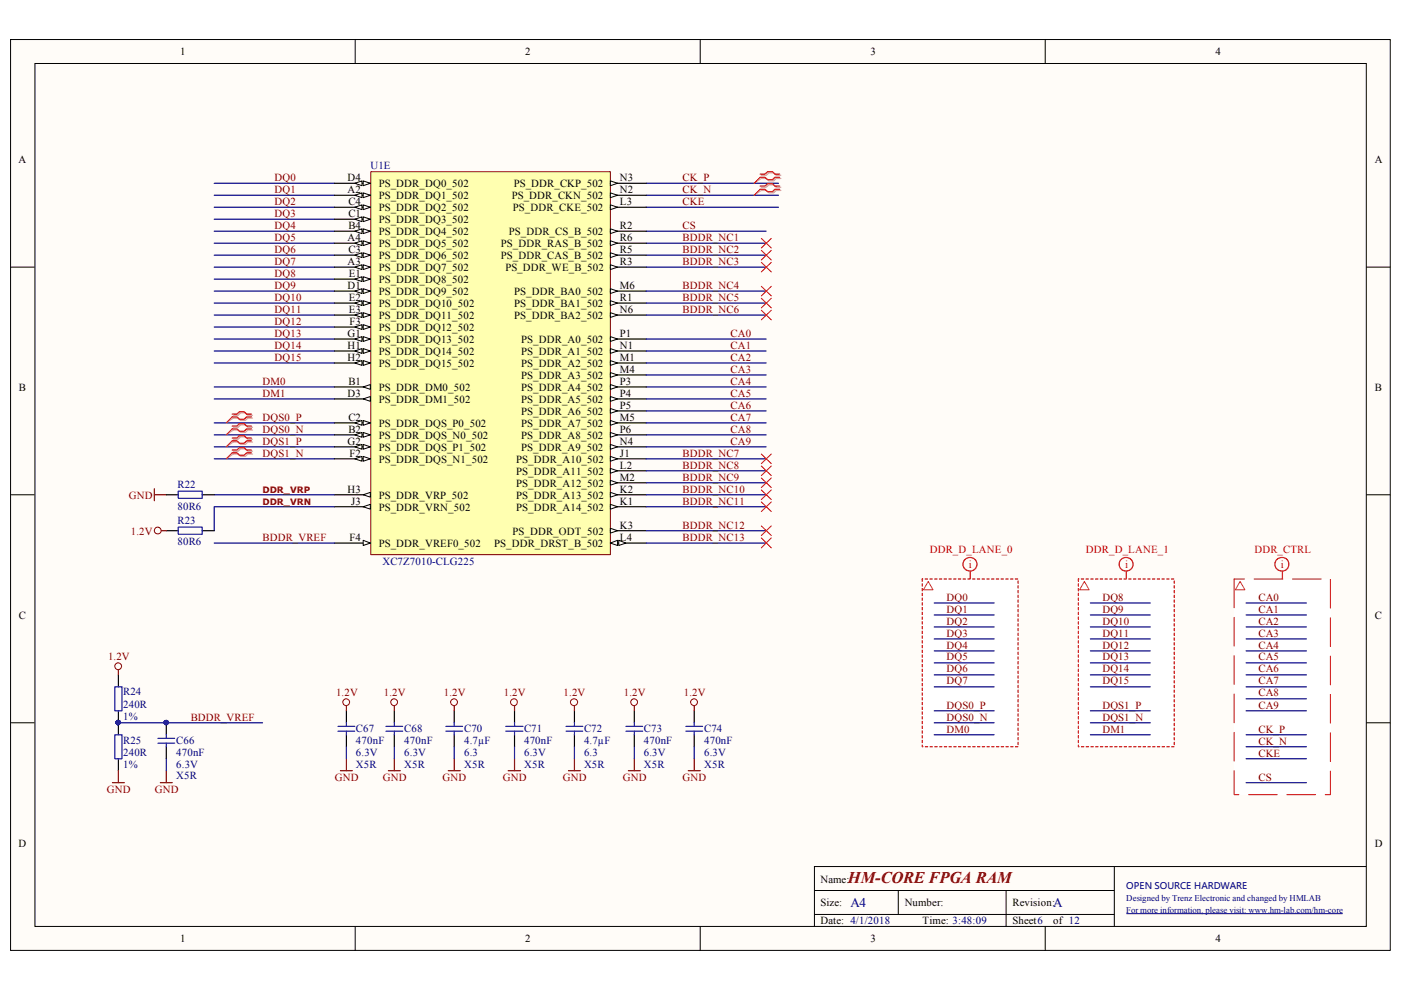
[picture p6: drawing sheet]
<svg xmlns="http://www.w3.org/2000/svg" width="297mm" height="210mm" viewBox="0 0 297 210" stroke-linecap="round" stroke-linejoin="round" font-family="sans-serif">
<path d="M2.3 8.5h292.5v193h-292.5z" fill="#fffcf8"/>
<path d="M2.2 8.4h292.6v193.1h-292.6z" fill="none" stroke="#000" stroke-width=".21"/>
<path d="M7.5 13.5h282.2v182.9h-282.2z" fill="#fffcf8"/>
<g fill="none" stroke="#000" stroke-width=".21">
<path d="M7.4 13.5h282.3v182.9h-282.3zM75.3 8.3v5.1M148.5 8.3v5.1M221.6 8.3v5.1M2.2 56.6h5.1M289.7 56.6h5.1M2.2 104.9h5.1M289.7 104.9h5.1M2.2 153.2h5.1M289.7 153.2h5.1M75.3 196.4v5.2M148.5 196.4v5.2"/>
<path d="M172.7 188.8h63.6M172.7 193.9h63.6M190.5 188.8v5.1M213.3 188.8v7.6M221.6 196.4v5.2M236.3 183.7v12.7M289.7 183.7h-117v12.7"/>
</g>
<path d="M238.8 193.7h45.9" fill="none" stroke="#000080" stroke-width=".21"/>
<g fill="none" stroke="#000080" stroke-width=".25">
<path d="M45.4 38.9h25.5M137 38.9h28.1M45.4 41.4h25.5M45.4 43.9h25.5M45.4 46.5h25.5M45.4 49h25.5M45.4 51.6h25.5M45.4 54.1h25.5M45.4 56.6h25.5M45.4 59.2h25.5M137 41.4h28.1M137 43.9h28.1"/>
<path d="M137 49h25.4M137 51.6h25.4M137 54.1h25.4M137 56.6h25.4M45.4 61.7h25.5M45.4 64.3h25.5M45.4 66.8h25.5M45.4 69.3h25.5M45.4 71.9h25.5M45.4 74.4h25.5M45.4 77h25.5M45.4 82h25.5"/>
<path d="M45.4 92.2h25.5M45.4 94.7h25.5M45.4 97.3h25.5M45.4 89.7h25.5M45.4 84.6h25.5M137 82h25.4M137 92.2h25.4"/>
</g>
<g fill="none" stroke="#f00" stroke-width=".25">
<path d="M205.7 121.2v1.6"/>
<circle cx="205.7" cy="119.6" r="1.46"/>
</g>
<path d="M195.5 122.8h20.4v35.5h-20.4z" fill-rule="evenodd" fill="#fff"/>
<path d="M195.5 122.8h20.4v35.5h-20.4z" fill="none" stroke="#f00" stroke-width=".25" stroke-dasharray=".5 .5"/>
<path d="M196.8 123.3l1 1.8h-2z" fill="none" stroke="#f33" stroke-width=".21"/>
<g fill="none" stroke="#f00" stroke-width=".25">
<path d="M238.8 121.2v1.6"/>
<circle cx="238.8" cy="119.6" r="1.47"/>
</g>
<path d="M228.6 122.8h20.4v35.5h-20.4z" fill-rule="evenodd" fill="#fff"/>
<path d="M228.6 122.8h20.4v35.5h-20.4z" fill="none" stroke="#f00" stroke-width=".25" stroke-dasharray=".5 .5"/>
<path d="M229.9 123.3l1 1.8h-2z" fill="none" stroke="#f33" stroke-width=".21"/>
<path d="M78.7 36.5h50.7v81.1h-50.7z" fill="#ffffb0"/>
<path d="M78.6 36.4h50.8v81.2h-50.8z" fill="none" stroke="#800000" stroke-width=".21"/>
<path d="M129.4 71.9h7.6" fill="none" stroke="#000" stroke-width=".25"/>
<path d="M129.4 71.4l1.5 .5-1.5 .5z" fill="#fffcf8"/>
<path d="M129.4 71.4l1.5 .5-1.5 .5z" fill="none" stroke="#000" stroke-width=".21"/>
<path d="M129.4 74.4h7.6" fill="none" stroke="#000" stroke-width=".25"/>
<path d="M129.4 73.9l1.5 .5-1.5 .5z" fill="#fffcf8"/>
<path d="M129.4 73.9l1.5 .5-1.5 .5z" fill="none" stroke="#000" stroke-width=".21"/>
<path d="M129.4 77h7.6" fill="none" stroke="#000" stroke-width=".25"/>
<path d="M129.4 76.5l1.5 .5-1.5 .5z" fill="#fffcf8"/>
<path d="M129.4 76.5l1.5 .5-1.5 .5z" fill="none" stroke="#000" stroke-width=".21"/>
<path d="M129.4 79.5h7.6" fill="none" stroke="#000" stroke-width=".25"/>
<path d="M129.4 79l1.5 .5-1.5 .5z" fill="#fffcf8"/>
<path d="M129.4 79l1.5 .5-1.5 .5z" fill="none" stroke="#000" stroke-width=".21"/>
<path d="M129.4 82h7.6" fill="none" stroke="#000" stroke-width=".25"/>
<path d="M129.4 81.5l1.5 .5-1.5 .5z" fill="#fffcf8"/>
<path d="M129.4 81.5l1.5 .5-1.5 .5z" fill="none" stroke="#000" stroke-width=".21"/>
<path d="M129.4 84.6h7.6" fill="none" stroke="#000" stroke-width=".25"/>
<path d="M129.4 84.1l1.5 .5-1.5 .5z" fill="#fffcf8"/>
<path d="M129.4 84.1l1.5 .5-1.5 .5z" fill="none" stroke="#000" stroke-width=".21"/>
<path d="M129.4 87.1h7.6" fill="none" stroke="#000" stroke-width=".25"/>
<path d="M129.4 86.6l1.5 .5-1.5 .5z" fill="#fffcf8"/>
<path d="M129.4 86.6l1.5 .5-1.5 .5z" fill="none" stroke="#000" stroke-width=".21"/>
<path d="M129.4 89.7h7.6" fill="none" stroke="#000" stroke-width=".25"/>
<path d="M129.4 89.2l1.5 .5-1.5 .5z" fill="#fffcf8"/>
<path d="M129.4 89.2l1.5 .5-1.5 .5z" fill="none" stroke="#000" stroke-width=".21"/>
<path d="M129.4 92.2h7.6" fill="none" stroke="#000" stroke-width=".25"/>
<path d="M129.4 91.7l1.5 .5-1.5 .5z" fill="#fffcf8"/>
<path d="M129.4 91.7l1.5 .5-1.5 .5z" fill="none" stroke="#000" stroke-width=".21"/>
<path d="M129.4 94.7h7.6" fill="none" stroke="#000" stroke-width=".25"/>
<path d="M129.4 94.2l1.5 .5-1.5 .5z" fill="#fffcf8"/>
<path d="M129.4 94.2l1.5 .5-1.5 .5z" fill="none" stroke="#000" stroke-width=".21"/>
<path d="M129.4 97.3h7.6" fill="none" stroke="#000" stroke-width=".25"/>
<path d="M129.4 96.8l1.5 .5-1.5 .5z" fill="#fffcf8"/>
<path d="M129.4 96.8l1.5 .5-1.5 .5z" fill="none" stroke="#000" stroke-width=".21"/>
<path d="M129.4 99.8h7.6" fill="none" stroke="#000" stroke-width=".25"/>
<path d="M129.4 99.3l1.5 .5-1.5 .5z" fill="#fffcf8"/>
<path d="M129.4 99.3l1.5 .5-1.5 .5z" fill="none" stroke="#000" stroke-width=".21"/>
<path d="M129.4 102.4h7.6" fill="none" stroke="#000" stroke-width=".25"/>
<path d="M129.4 101.9l1.5 .5-1.5 .5z" fill="#fffcf8"/>
<path d="M129.4 101.9l1.5 .5-1.5 .5z" fill="none" stroke="#000" stroke-width=".21"/>
<path d="M129.4 104.9h7.6" fill="none" stroke="#000" stroke-width=".25"/>
<path d="M129.4 104.4l1.5 .5-1.5 .5z" fill="#fffcf8"/>
<path d="M129.4 104.4l1.5 .5-1.5 .5z" fill="none" stroke="#000" stroke-width=".21"/>
<path d="M129.4 107.4h7.6" fill="none" stroke="#000" stroke-width=".25"/>
<path d="M129.4 106.9l1.5 .5-1.5 .5z" fill="#fffcf8"/>
<path d="M129.4 106.9l1.5 .5-1.5 .5z" fill="none" stroke="#000" stroke-width=".21"/>
<path d="M129.4 61.7h7.6" fill="none" stroke="#000" stroke-width=".25"/>
<path d="M129.4 61.2l1.5 .5-1.5 .5z" fill="#fffcf8"/>
<path d="M129.4 61.2l1.5 .5-1.5 .5z" fill="none" stroke="#000" stroke-width=".21"/>
<path d="M129.4 64.3h7.6" fill="none" stroke="#000" stroke-width=".25"/>
<path d="M129.4 63.8l1.5 .5-1.5 .5z" fill="#fffcf8"/>
<path d="M129.4 63.8l1.5 .5-1.5 .5z" fill="none" stroke="#000" stroke-width=".21"/>
<path d="M129.4 66.8h7.6" fill="none" stroke="#000" stroke-width=".25"/>
<path d="M129.4 66.3l1.5 .5-1.5 .5z" fill="#fffcf8"/>
<path d="M129.4 66.3l1.5 .5-1.5 .5z" fill="none" stroke="#000" stroke-width=".21"/>
<path d="M129.4 54.1h7.6" fill="none" stroke="#000" stroke-width=".25"/>
<path d="M129.4 53.6l1.5 .5-1.5 .5z" fill="#fffcf8"/>
<path d="M129.4 53.6l1.5 .5-1.5 .5z" fill="none" stroke="#000" stroke-width=".21"/>
<path d="M129.4 43.9h7.6" fill="none" stroke="#000" stroke-width=".25"/>
<path d="M129.4 43.4l1.5 .5-1.5 .5z" fill="#fffcf8"/>
<path d="M129.4 43.4l1.5 .5-1.5 .5z" fill="none" stroke="#000" stroke-width=".21"/>
<path d="M129.4 41.4h7.6" fill="none" stroke="#000" stroke-width=".25"/>
<path d="M129.4 40.9l1.5 .5-1.5 .5z" fill="#fffcf8"/>
<path d="M129.4 40.9l1.5 .5-1.5 .5z" fill="none" stroke="#000" stroke-width=".21"/>
<path d="M129.4 38.9h7.6" fill="none" stroke="#000" stroke-width=".25"/>
<path d="M129.4 38.4l1.5 .5-1.5 .5z" fill="#fffcf8"/>
<path d="M129.4 38.4l1.5 .5-1.5 .5z" fill="none" stroke="#000" stroke-width=".21"/>
<path d="M129.4 49h7.6" fill="none" stroke="#000" stroke-width=".25"/>
<path d="M129.4 48.5l1.5 .5-1.5 .5z" fill="#fffcf8"/>
<path d="M129.4 48.5l1.5 .5-1.5 .5z" fill="none" stroke="#000" stroke-width=".21"/>
<path d="M70.9 82h7.6" fill="none" stroke="#000" stroke-width=".25"/>
<path d="M77 82l1.5-.5v1z" fill="#fffcf8"/>
<path d="M77 82l1.5-.5v1z" fill="none" stroke="#000" stroke-width=".21"/>
<path d="M70.9 84.6h7.6" fill="none" stroke="#000" stroke-width=".25"/>
<path d="M77 84.6l1.5-.5v1z" fill="#fffcf8"/>
<path d="M77 84.6l1.5-.5v1z" fill="none" stroke="#000" stroke-width=".21"/>
<path d="M70.9 38.9h7.6" fill="none" stroke="#000" stroke-width=".25"/>
<path d="M77 38.4l1.5 .5-1.5 .5z" fill="#fffcf8"/>
<path d="M77 38.4l1.5 .5-1.5 .5z" fill="none" stroke="#000" stroke-width=".21"/>
<path d="M75.2 38.9l1.5-.5v1z" fill="#fffcf8"/>
<path d="M75.2 38.9l1.5-.5v1z" fill="none" stroke="#000" stroke-width=".21"/>
<path d="M70.9 41.4h7.6" fill="none" stroke="#000" stroke-width=".25"/>
<path d="M77 40.9l1.5 .5-1.5 .5z" fill="#fffcf8"/>
<path d="M77 40.9l1.5 .5-1.5 .5z" fill="none" stroke="#000" stroke-width=".21"/>
<path d="M75.2 41.4l1.5-.5v1z" fill="#fffcf8"/>
<path d="M75.2 41.4l1.5-.5v1z" fill="none" stroke="#000" stroke-width=".21"/>
<path d="M70.9 43.9h7.6" fill="none" stroke="#000" stroke-width=".25"/>
<path d="M77 43.4l1.5 .5-1.5 .5z" fill="#fffcf8"/>
<path d="M77 43.4l1.5 .5-1.5 .5z" fill="none" stroke="#000" stroke-width=".21"/>
<path d="M75.2 43.9l1.5-.5v1z" fill="#fffcf8"/>
<path d="M75.2 43.9l1.5-.5v1z" fill="none" stroke="#000" stroke-width=".21"/>
<path d="M70.9 46.5h7.6" fill="none" stroke="#000" stroke-width=".25"/>
<path d="M77 46l1.5 .5-1.5 .5z" fill="#fffcf8"/>
<path d="M77 46l1.5 .5-1.5 .5z" fill="none" stroke="#000" stroke-width=".21"/>
<path d="M75.2 46.5l1.5-.5v1z" fill="#fffcf8"/>
<path d="M75.2 46.5l1.5-.5v1z" fill="none" stroke="#000" stroke-width=".21"/>
<path d="M70.9 49h7.6" fill="none" stroke="#000" stroke-width=".25"/>
<path d="M77 48.5l1.5 .5-1.5 .5z" fill="#fffcf8"/>
<path d="M77 48.5l1.5 .5-1.5 .5z" fill="none" stroke="#000" stroke-width=".21"/>
<path d="M75.2 49l1.5-.5v1z" fill="#fffcf8"/>
<path d="M75.2 49l1.5-.5v1z" fill="none" stroke="#000" stroke-width=".21"/>
<path d="M70.9 51.6h7.6" fill="none" stroke="#000" stroke-width=".25"/>
<path d="M77 51.1l1.5 .5-1.5 .5z" fill="#fffcf8"/>
<path d="M77 51.1l1.5 .5-1.5 .5z" fill="none" stroke="#000" stroke-width=".21"/>
<path d="M75.2 51.6l1.5-.5v1z" fill="#fffcf8"/>
<path d="M75.2 51.6l1.5-.5v1z" fill="none" stroke="#000" stroke-width=".21"/>
<path d="M70.9 54.1h7.6" fill="none" stroke="#000" stroke-width=".25"/>
<path d="M77 53.6l1.5 .5-1.5 .5z" fill="#fffcf8"/>
<path d="M77 53.6l1.5 .5-1.5 .5z" fill="none" stroke="#000" stroke-width=".21"/>
<path d="M75.2 54.1l1.5-.5v1z" fill="#fffcf8"/>
<path d="M75.2 54.1l1.5-.5v1z" fill="none" stroke="#000" stroke-width=".21"/>
<path d="M70.9 56.6h7.6" fill="none" stroke="#000" stroke-width=".25"/>
<path d="M77 56.1l1.5 .5-1.5 .5z" fill="#fffcf8"/>
<path d="M77 56.1l1.5 .5-1.5 .5z" fill="none" stroke="#000" stroke-width=".21"/>
<path d="M75.2 56.6l1.5-.5v1z" fill="#fffcf8"/>
<path d="M75.2 56.6l1.5-.5v1z" fill="none" stroke="#000" stroke-width=".21"/>
<path d="M70.9 59.2h7.6" fill="none" stroke="#000" stroke-width=".25"/>
<path d="M77 58.7l1.5 .5-1.5 .5z" fill="#fffcf8"/>
<path d="M77 58.7l1.5 .5-1.5 .5z" fill="none" stroke="#000" stroke-width=".21"/>
<path d="M75.2 59.2l1.5-.5v1z" fill="#fffcf8"/>
<path d="M75.2 59.2l1.5-.5v1z" fill="none" stroke="#000" stroke-width=".21"/>
<path d="M70.9 61.7h7.6" fill="none" stroke="#000" stroke-width=".25"/>
<path d="M77 61.2l1.5 .5-1.5 .5z" fill="#fffcf8"/>
<path d="M77 61.2l1.5 .5-1.5 .5z" fill="none" stroke="#000" stroke-width=".21"/>
<path d="M75.2 61.7l1.5-.5v1z" fill="#fffcf8"/>
<path d="M75.2 61.7l1.5-.5v1z" fill="none" stroke="#000" stroke-width=".21"/>
<path d="M70.9 64.3h7.6" fill="none" stroke="#000" stroke-width=".25"/>
<path d="M77 63.8l1.5 .5-1.5 .5z" fill="#fffcf8"/>
<path d="M77 63.8l1.5 .5-1.5 .5z" fill="none" stroke="#000" stroke-width=".21"/>
<path d="M75.2 64.3l1.5-.5v1z" fill="#fffcf8"/>
<path d="M75.2 64.3l1.5-.5v1z" fill="none" stroke="#000" stroke-width=".21"/>
<path d="M70.9 66.8h7.6" fill="none" stroke="#000" stroke-width=".25"/>
<path d="M77 66.3l1.5 .5-1.5 .5z" fill="#fffcf8"/>
<path d="M77 66.3l1.5 .5-1.5 .5z" fill="none" stroke="#000" stroke-width=".21"/>
<path d="M75.2 66.8l1.5-.5v1z" fill="#fffcf8"/>
<path d="M75.2 66.8l1.5-.5v1z" fill="none" stroke="#000" stroke-width=".21"/>
<path d="M70.9 69.3h7.6" fill="none" stroke="#000" stroke-width=".25"/>
<path d="M77 68.8l1.5 .5-1.5 .5z" fill="#fffcf8"/>
<path d="M77 68.8l1.5 .5-1.5 .5z" fill="none" stroke="#000" stroke-width=".21"/>
<path d="M75.2 69.3l1.5-.5v1z" fill="#fffcf8"/>
<path d="M75.2 69.3l1.5-.5v1z" fill="none" stroke="#000" stroke-width=".21"/>
<path d="M70.9 71.9h7.6" fill="none" stroke="#000" stroke-width=".25"/>
<path d="M77 71.4l1.5 .5-1.5 .5z" fill="#fffcf8"/>
<path d="M77 71.4l1.5 .5-1.5 .5z" fill="none" stroke="#000" stroke-width=".21"/>
<path d="M75.2 71.9l1.5-.5v1z" fill="#fffcf8"/>
<path d="M75.2 71.9l1.5-.5v1z" fill="none" stroke="#000" stroke-width=".21"/>
<path d="M70.9 74.4h7.6" fill="none" stroke="#000" stroke-width=".25"/>
<path d="M77 73.9l1.5 .5-1.5 .5z" fill="#fffcf8"/>
<path d="M77 73.9l1.5 .5-1.5 .5z" fill="none" stroke="#000" stroke-width=".21"/>
<path d="M75.2 74.4l1.5-.5v1z" fill="#fffcf8"/>
<path d="M75.2 74.4l1.5-.5v1z" fill="none" stroke="#000" stroke-width=".21"/>
<path d="M70.9 77h7.6" fill="none" stroke="#000" stroke-width=".25"/>
<path d="M77 76.5l1.5 .5-1.5 .5z" fill="#fffcf8"/>
<path d="M77 76.5l1.5 .5-1.5 .5z" fill="none" stroke="#000" stroke-width=".21"/>
<path d="M75.2 77l1.5-.5v1z" fill="#fffcf8"/>
<path d="M75.2 77l1.5-.5v1z" fill="none" stroke="#000" stroke-width=".21"/>
<path d="M70.9 92.2h7.6" fill="none" stroke="#000" stroke-width=".25"/>
<path d="M77 91.7l1.5 .5-1.5 .5z" fill="#fffcf8"/>
<path d="M77 91.7l1.5 .5-1.5 .5z" fill="none" stroke="#000" stroke-width=".21"/>
<path d="M75.2 92.2l1.5-.5v1z" fill="#fffcf8"/>
<path d="M75.2 92.2l1.5-.5v1z" fill="none" stroke="#000" stroke-width=".21"/>
<path d="M70.9 97.3h7.6" fill="none" stroke="#000" stroke-width=".25"/>
<path d="M77 96.8l1.5 .5-1.5 .5z" fill="#fffcf8"/>
<path d="M77 96.8l1.5 .5-1.5 .5z" fill="none" stroke="#000" stroke-width=".21"/>
<path d="M75.2 97.3l1.5-.5v1z" fill="#fffcf8"/>
<path d="M75.2 97.3l1.5-.5v1z" fill="none" stroke="#000" stroke-width=".21"/>
<path d="M70.9 89.7h7.6" fill="none" stroke="#000" stroke-width=".25"/>
<path d="M77 89.2l1.5 .5-1.5 .5z" fill="#fffcf8"/>
<path d="M77 89.2l1.5 .5-1.5 .5z" fill="none" stroke="#000" stroke-width=".21"/>
<path d="M75.2 89.7l1.5-.5v1z" fill="#fffcf8"/>
<path d="M75.2 89.7l1.5-.5v1z" fill="none" stroke="#000" stroke-width=".21"/>
<path d="M70.9 94.7h7.6" fill="none" stroke="#000" stroke-width=".25"/>
<path d="M77 94.2l1.5 .5-1.5 .5z" fill="#fffcf8"/>
<path d="M77 94.2l1.5 .5-1.5 .5z" fill="none" stroke="#000" stroke-width=".21"/>
<path d="M75.2 94.7l1.5-.5v1z" fill="#fffcf8"/>
<path d="M75.2 94.7l1.5-.5v1z" fill="none" stroke="#000" stroke-width=".21"/>
<path d="M129.4 115.1h7.6" fill="none" stroke="#000" stroke-width=".25"/>
<path d="M129.4 115.1l1.5-.5v1.1z" fill="#fffcf8"/>
<path d="M129.4 115.1l1.5-.5v1.1z" fill="none" stroke="#000" stroke-width=".21"/>
<path d="M131.2 114.6l1.5 .5-1.5 .6z" fill="#fffcf8"/>
<path d="M131.2 114.6l1.5 .5-1.5 .6z" fill="none" stroke="#000" stroke-width=".21"/>
<path d="M129.4 112.5h7.6" fill="none" stroke="#000" stroke-width=".25"/>
<path d="M129.4 112l1.5 .5-1.5 .5z" fill="#fffcf8"/>
<path d="M129.4 112l1.5 .5-1.5 .5z" fill="none" stroke="#000" stroke-width=".21"/>
<path d="M129.4 51.6h7.6" fill="none" stroke="#000" stroke-width=".25"/>
<path d="M129.4 51.1l1.5 .5-1.5 .5z" fill="#fffcf8"/>
<path d="M129.4 51.1l1.5 .5-1.5 .5z" fill="none" stroke="#000" stroke-width=".21"/>
<path d="M70.9 115.1h7.6" fill="none" stroke="#000" stroke-width=".25"/>
<path d="M77 114.6l1.5 .5-1.5 .6z" fill="#fffcf8"/>
<path d="M77 114.6l1.5 .5-1.5 .6z" fill="none" stroke="#000" stroke-width=".21"/>
<path d="M70.9 107.4h7.6" fill="none" stroke="#000" stroke-width=".25"/>
<path d="M77 107.4l1.5-.5v1z" fill="#fffcf8"/>
<path d="M77 107.4l1.5-.5v1z" fill="none" stroke="#000" stroke-width=".21"/>
<path d="M70.9 104.9h7.6" fill="none" stroke="#000" stroke-width=".25"/>
<path d="M77 104.9l1.5-.5v1z" fill="#fffcf8"/>
<path d="M77 104.9l1.5-.5v1z" fill="none" stroke="#000" stroke-width=".21"/>
<path d="M129.4 56.6h7.6" fill="none" stroke="#000" stroke-width=".25"/>
<path d="M129.4 56.1l1.5 .5-1.5 .5z" fill="#fffcf8"/>
<path d="M129.4 56.1l1.5 .5-1.5 .5z" fill="none" stroke="#000" stroke-width=".21"/>
<g fill="none" stroke="#000080" stroke-width=".25">
<path d="M137 79.5h25.4M137 77h25.4M137 74.4h25.4M137 71.9h25.4M137 66.8h25.4M137 64.3h25.4M137 61.7h25.4M137 99.8h25.4M137 97.3h25.4M137 94.7h25.4M137 89.7h25.4M137 87.1h25.4"/>
<path d="M137 84.6h25.4M45.4 104.9h25.5M45.4 115.1h25.5M70.9 107.4h-25.5v5.1M137 107.4h25.4M137 104.9h25.4M137 102.4h25.4M137 115.1h25.4M137 112.5h25.4M73.4 158.3v2.6M83.6 158.3v2.6M96.3 158.3v2.6"/>
<path d="M109.1 158.3v2.6M121.8 158.3v2.6M134.5 158.3v2.6"/>
</g>
<path d="M161.4 37.2h1l.6-.5h1l.5 .5h1.1M161.4 37.8h1l.6 .6h1l.5-.6h1.1M161.4 39.7h1l.6-.5h1l.5 .5h1.1M161.4 40.4h1l.6 .5h1l.5-.5h1.1" fill="none" stroke="#d0a19e" stroke-width=".25"/>
<path d="M161.4 37.8l-1.5 1.1M161.4 40.4l-1.5 1" fill="none" stroke="#d0a19e" stroke-width=".21"/>
<path d="M161.2 36.9h1l.6-.5h1l.5 .5h1M161.2 37.6h1l.6 .5h1l.5-.5h1M161.2 39.5h1l.6-.6h1l.5 .6h1M161.2 40.1h1l.6 .5h1l.5-.5h1" fill="none" stroke="#f00" stroke-width=".25"/>
<g fill="none" stroke="#f00" stroke-width=".21">
<path d="M161.2 37.6l-1.3 1.3M161.2 40.1l-1.3 1.3M161.4 50.5l2.1 2.1M161.4 53.1l2.1 2M161.4 55.6l2.1 2.1M163.5 50.5l-2.1 2.1M163.5 53.1l-2.1 2M163.5 55.6l-2.1 2.1M161.4 60.7l2.1 2M161.4 63.2l2.1 2.1M161.4 65.8l2.1 2M163.5 60.7l-2.1 2"/>
<path d="M163.5 63.2l-2.1 2.1M163.5 65.8l-2.1 2M161.4 96.3l2.1 2M161.4 98.8l2.1 2M163.5 96.3l-2.1 2M163.5 98.8l-2.1 2M161.4 101.3l2.1 2.1M161.4 103.9l2.1 2M161.4 106.4l2.1 2.1M161.4 114l2.1 2.2M161.4 111.5l2.1 2M163.5 101.3l-2.1 2.1"/>
<path d="M163.5 103.9l-2.1 2M163.5 106.4l-2.1 2.1M163.5 114l-2.1 2.2M163.5 111.5l-2.1 2"/>
</g>
<g fill="none" stroke="#800000" stroke-width=".25">
<path d="M32.7 103.6v2.6M32.7 104.9h2.6M34.2 112.5h1.1M73.4 149.7v1M83.6 149.7v1M96.3 149.7v1M109.1 149.7v1M121.8 149.7v1M134.5 149.7v1M72.2 163.4h2.5M73.4 160.9v2.5M82.3 163.4h2.6"/>
<path d="M83.6 160.9v2.5M95 163.4h2.6M96.3 160.9v2.5M107.7 163.4h2.7M109.1 160.9v2.5M120.5 163.4h2.6M121.8 160.9v2.5M133.2 163.4h2.6M134.5 160.9v2.5"/>
</g>
<g fill="none" stroke="#000" stroke-width=".25">
<path d="M35.3 104.9h2.5M35.3 112.5h2.5M42.9 104.9h2.5M42.9 112.5h2.5M25.1 153.2v2.6M73.4 150.7v2.5M73.4 155.8v2.5M83.6 150.7v2.5M83.6 155.8v2.5M96.3 150.7v2.5M96.3 155.8v2.5M109.1 150.7v2.5"/>
<path d="M109.1 155.8v2.5M121.8 150.7v2.5M121.8 155.8v2.5M134.5 150.7v2.5M134.5 155.8v2.5"/>
</g>
<g fill="none" stroke="#00f" stroke-width=".25">
<path d="M37.8 104.1h5.1v1.6h-5.1zM37.8 111.8h5.1v1.5h-5.1zM71.7 155h3.5M71.7 154h3.5M73.4 153.2v.8M73.4 155v.8M81.8 155h3.6M81.8 154h3.6M83.6 153.2v.8M83.6 155v.8M94.5 155h3.6M94.5 154h3.6"/>
<path d="M96.3 153.2v.8M96.3 155v.8M107.2 155h3.7M107.2 154h3.7M109.1 153.2v.8M109.1 155v.8M120 155h3.6M120 154h3.6M121.8 153.2v.8M121.8 155v.8M132.7 155h3.6M132.7 154h3.6"/>
<path d="M134.5 153.2v.8M134.5 155v.8"/>
</g>
<g fill="none" stroke="#800000" stroke-width=".21">
<circle cx="33.4" cy="112.5" r=".73"/>
<circle cx="73.4" cy="148.9" r=".72"/>
<circle cx="83.6" cy="148.9" r=".72"/>
<circle cx="96.3" cy="148.9" r=".71"/>
<circle cx="109" cy="148.9" r=".71"/>
<circle cx="121.7" cy="148.9" r=".74"/>
<circle cx="134.5" cy="148.9" r=".72"/>
</g>
<circle cx="25" cy="153.2" r=".48" fill="#000080"/>
<circle cx="25" cy="153.2" r=".48" fill="none" stroke="#000080" stroke-width=".21"/>
<path d="M25.1 160.9v2.5" fill="none" stroke="#000" stroke-width=".25"/>
<path d="M24.3 155.8h1.6v5.1h-1.6z" fill="none" stroke="#00f" stroke-width=".25"/>
<circle cx="25" cy="153.2" r=".48" fill="#000080"/>
<circle cx="25" cy="153.2" r=".48" fill="none" stroke="#000080" stroke-width=".21"/>
<path d="M25.1 143.1v2.5M25.1 150.7v2.5" fill="none" stroke="#000" stroke-width=".25"/>
<circle cx="25" cy="153.2" r=".48" fill="#000080"/>
<circle cx="25" cy="153.2" r=".48" fill="none" stroke="#000080" stroke-width=".21"/>
<path d="M24.3 145.6h1.6v5.1h-1.6z" fill="none" stroke="#00f" stroke-width=".25"/>
<circle cx="25" cy="153.2" r=".48" fill="#000080"/>
<circle cx="25" cy="153.2" r=".48" fill="none" stroke="#000080" stroke-width=".21"/>
<path d="M35.3 153.2v2.6" fill="none" stroke="#000" stroke-width=".25"/>
<circle cx="35.2" cy="153.2" r=".45" fill="#000080"/>
<circle cx="35.2" cy="153.2" r=".45" fill="none" stroke="#000080" stroke-width=".21"/>
<path d="M35.3 158.3v2.6" fill="none" stroke="#000" stroke-width=".25"/>
<path d="M33.5 157.6h3.5M33.5 156.5h3.5M35.3 155.8v.7M35.3 157.6v.7" fill="none" stroke="#00f" stroke-width=".25"/>
<circle cx="35.2" cy="153.2" r=".45" fill="#000080"/>
<circle cx="35.2" cy="153.2" r=".45" fill="none" stroke="#000080" stroke-width=".21"/>
<path d="M25.1 153.2h30.6" fill="none" stroke="#000080" stroke-width=".25"/>
<circle cx="25" cy="153.2" r=".48" fill="#000080"/>
<circle cx="25" cy="153.2" r=".48" fill="none" stroke="#000080" stroke-width=".21"/>
<circle cx="35.2" cy="153.2" r=".45" fill="#000080"/>
<circle cx="35.2" cy="153.2" r=".45" fill="none" stroke="#000080" stroke-width=".21"/>
<g fill="none" stroke="#800000" stroke-width=".21">
<circle cx="25.1" cy="141.3" r=".72"/>
<circle cx="147.2" cy="148.9" r=".71"/>
</g>
<path d="M25.1 142.1v1M147.2 149.7v1M23.8 165.9h2.6M25.1 163.4v2.5M34 165.9h2.5M35.3 163.4v2.5M145.9 163.4h2.6M147.2 160.9v2.5" fill="none" stroke="#800000" stroke-width=".25"/>
<path d="M147.2 158.3v2.6M35.3 160.9v2.5" fill="none" stroke="#000080" stroke-width=".25"/>
<path d="M147.2 150.7v2.5M147.2 155.8v2.5" fill="none" stroke="#000" stroke-width=".25"/>
<path d="M145.4 155h3.6M145.4 154h3.6M147.2 153.2v.8M147.2 155v.8" fill="none" stroke="#00f" stroke-width=".25"/>
<path d="M261.7 122.8h20.4v45.7h-20.4z" fill-rule="evenodd" fill="#fff"/>
<path d="M261.7 122.8h20.4v45.7h-20.4z" fill="none" stroke="#f00" stroke-width=".21" stroke-dasharray="6.1 2"/>
<path d="M262.9 123.3l1 1.8h-2z" fill="none" stroke="#f33" stroke-width=".21"/>
<g fill="none" stroke="#f00" stroke-width=".25">
<path d="M49.2 87.8h1l.6-.5h1l.5 .5h1M49.2 88.4h1l.6 .5h1l.5-.5h1M49.2 90.3h1l.6-.5h1l.5 .5h1M49.2 90.9h1l.6 .5h1l.5-.5h1M49.2 92.9h1l.6-.5h1l.5 .5h1M49.2 93.5h1l.6 .5h1l.5-.5h1M49.2 95.4h1l.6-.5h1l.5 .5h1M49.2 96h1l.6 .5h1l.5-.5h1M271.9 121.2v1.6"/>
<circle cx="271.8" cy="119.6" r="1.46"/>
</g>
<path d="M49.5 88.1h1l.5-.6h1l.5 .6h1M49.5 88.6h1l.5 .6h1l.5-.6h1M49.5 90.6h1l.5-.5h1l.5 .5h1M49.5 91.2h1l.5 .5h1l.5-.5h1M49.5 93.1h1l.5-.5h1l.5 .5h1M49.5 93.7h1l.5 .5h1l.5-.5h1M49.5 95.7h1l.5-.5h1l.5 .5h1M49.5 96.3h1l.5 .5h1l.5-.5h1" fill="none" stroke="#d0a19e" stroke-width=".25"/>
<path d="M49.5 88.6l-1.5 1.1M49.5 91.2l-1.5 1M49.5 93.7l-1.5 1M49.5 96.3l-1.5 1" fill="none" stroke="#d0a19e" stroke-width=".21"/>
<path d="M49.2 88.4l-1.2 1.3M49.2 90.9l-1.2 1.3M49.2 93.5l-1.2 1.2M49.2 96l-1.2 1.3" fill="none" stroke="#f00" stroke-width=".21"/>
<g fill="none" stroke="#000080" stroke-width=".25">
<path d="M198.1 127.8h12.7M198.1 130.4h12.7M198.1 132.9h12.7M198.1 135.5h12.7M198.1 138h12.7M231.2 127.8h12.7M231.2 130.4h12.7M231.2 132.9h12.7M231.2 135.5h12.7M231.2 138h12.7M264.2 127.8h12.8M264.2 130.4h12.8"/>
<path d="M264.2 132.9h12.8M264.2 135.5h12.8M264.2 138h12.8M198.1 140.5h12.7M198.1 143.1h12.7M198.1 145.6h12.7M198.1 150.7h12.7M198.1 153.2h12.7M198.1 155.8h12.7M231.2 140.5h12.7M231.2 143.1h12.7M231.2 145.6h12.7"/>
<path d="M231.2 150.7h12.7M231.2 153.2h12.7M231.2 155.8h12.7M264.2 140.5h12.8M264.2 143.1h12.8M264.2 145.6h12.8M264.2 150.7h12.8M264.2 155.8h12.8M264.2 148.2h12.8M264.2 158.3h12.8M264.2 160.9h12.8M264.2 165.9h12.8"/>
</g>
<text font-size="3.5" fill="#800000" x="179.8" y="187.1">HM-CORE FPGA RAM</text>
<g font-size="2.8" fill="#000080">
<text x="180.3" y="192.4">A4</text>
<text x="223.3" y="192.4">A</text>
</g>
<g font-size="2.3">
<text x="38.2" y="11.7">1</text>
<text x="111.4" y="11.7">2</text>
<text x="184.5" y="11.7">3</text>
<text x="257.7" y="11.7">4</text>
<text x="3.9" y="34.5">A</text>
<text x="291.5" y="34.5">A</text>
<text x="73.7" y="38.4">D4</text>
<text x="73.7" y="40.9">A2</text>
<text x="80.3" y="39.6">PS_DDR_DQ0_502</text>
<text x="108.9" y="39.6">PS_DDR_CKP_502</text>
<text x="131.4" y="40.9">N2</text>
<text x="131.4" y="38.4">N3</text>
<text x="73.9" y="43.4">C4</text>
<text x="73.9" y="46">C1</text>
<text x="80.3" y="42.2">PS_DDR_DQ1_502</text>
<text x="80.3" y="44.7">PS_DDR_DQ2_502</text>
<text x="80.3" y="47.2">PS_DDR_DQ3_502</text>
<text x="108.5" y="42.2">PS_DDR_CKN_502</text>
<text x="108.8" y="44.7">PS_DDR_CKE_502</text>
<text x="131.4" y="43.4">L3</text>
<text x="73.7" y="51.1">A4</text>
<text x="73.9" y="48.5">B4</text>
<text x="73.9" y="53.6">C3</text>
<text x="80.3" y="49.8">PS_DDR_DQ4_502</text>
<text x="80.3" y="52.3">PS_DDR_DQ5_502</text>
<text x="106.2" y="52.3">PS_DDR_RAS_B_502</text>
<text x="107.9" y="49.8">PS_DDR_CS_B_502</text>
<text x="131.4" y="53.6">R5</text>
<text x="131.4" y="51.1">R6</text>
<text x="131.4" y="48.5">R2</text>
<text x="73.7" y="56.1">A3</text>
<text x="74" y="58.7">E1</text>
<text x="80.3" y="54.9">PS_DDR_DQ6_502</text>
<text x="80.3" y="57.4">PS_DDR_DQ7_502</text>
<text x="80.3" y="59.9">PS_DDR_DQ8_502</text>
<text x="106.2" y="54.9">PS_DDR_CAS_B_502</text>
<text x="107.1" y="57.4">PS_DDR_WE_B_502</text>
<text x="131.4" y="56.1">R3</text>
<text x="73.7" y="61.2">D1</text>
<text x="74" y="63.8">E2</text>
<text x="80.3" y="62.5">PS_DDR_DQ9_502</text>
<text x="80.3" y="65.1">PS_DDR_DQ10_502</text>
<text x="109" y="62.5">PS_DDR_BA0_502</text>
<text x="109" y="65.1">PS_DDR_BA1_502</text>
<text x="131.4" y="61.2">M6</text>
<text x="131.4" y="63.8">R1</text>
<text x="73.7" y="71.5">G1</text>
<text x="74" y="66.4">E3</text>
<text x="74.1" y="68.9">F3</text>
<text x="80.3" y="67.6">PS_DDR_DQ11_502</text>
<text x="80.3" y="70.2">PS_DDR_DQ12_502</text>
<text x="109" y="67.6">PS_DDR_BA2_502</text>
<text x="131.4" y="66.4">N6</text>
<text x="131.4" y="71.5">P1</text>
<text x="73.7" y="74">H1</text>
<text x="73.7" y="76.5">H2</text>
<text x="80.3" y="72.7">PS_DDR_DQ13_502</text>
<text x="80.3" y="75.3">PS_DDR_DQ14_502</text>
<text x="80.3" y="77.8">PS_DDR_DQ15_502</text>
<text x="110.5" y="72.7">PS_DDR_A0_502</text>
<text x="110.5" y="75.3">PS_DDR_A1_502</text>
<text x="110.5" y="77.8">PS_DDR_A2_502</text>
<text x="131.4" y="74">N1</text>
<text x="131.4" y="76.5">M1</text>
<text x="4" y="82.9">B</text>
<text x="73.9" y="81.6">B1</text>
<text x="80.3" y="82.9">PS_DDR_DM0_502</text>
<text x="110.5" y="80.3">PS_DDR_A3_502</text>
<text x="110.5" y="82.9">PS_DDR_A4_502</text>
<text x="131.4" y="79.1">M4</text>
<text x="131.4" y="81.6">P3</text>
<text x="291.5" y="82.9">B</text>
<text x="73.7" y="84.2">D3</text>
<text x="73.9" y="89.2">C2</text>
<text x="80.3" y="85.4">PS_DDR_DM1_502</text>
<text x="110.5" y="85.4">PS_DDR_A5_502</text>
<text x="110.5" y="88">PS_DDR_A6_502</text>
<text x="131.4" y="84.2">P4</text>
<text x="131.4" y="86.7">P5</text>
<text x="131.4" y="89.2">M5</text>
<text x="73.7" y="94.3">G2</text>
<text x="73.9" y="91.8">B2</text>
<text x="80.3" y="93">PS_DDR_DQS_N0_502</text>
<text x="80.3" y="90.5">PS_DDR_DQS_P0_502</text>
<text x="80.3" y="95.6">PS_DDR_DQS_P1_502</text>
<text x="110.5" y="90.5">PS_DDR_A7_502</text>
<text x="110.5" y="93">PS_DDR_A8_502</text>
<text x="110.5" y="95.6">PS_DDR_A9_502</text>
<text x="131.4" y="94.3">N4</text>
<text x="131.4" y="91.8">P6</text>
<text x="74.1" y="96.9">F2</text>
<text x="80.3" y="98.1">PS_DDR_DQS_N1_502</text>
<text x="109.4" y="98.1">PS_DDR_A10_502</text>
<text x="109.4" y="100.7">PS_DDR_A11_502</text>
<text x="131.4" y="96.9">J1</text>
<text x="131.4" y="99.4">L2</text>
<text x="131.4" y="101.9">M2</text>
<text x="73.7" y="104.5">H3</text>
<text x="74.5" y="107">J3</text>
<text x="80.3" y="105.7">PS_DDR_VRP_502</text>
<text x="109.4" y="103.2">PS_DDR_A12_502</text>
<text x="109.4" y="105.7">PS_DDR_A13_502</text>
<text x="131.4" y="104.5">K2</text>
<text x="131.4" y="107">K1</text>
<text x="80.3" y="108.3">PS_DDR_VRN_502</text>
<text x="108.7" y="113.4">PS_DDR_ODT_502</text>
<text x="109.4" y="108.3">PS_DDR_A14_502</text>
<text x="131.4" y="112.1">K3</text>
<text x="74.1" y="114.6">F4</text>
<text x="80.3" y="115.9">PS_DDR_VREF0_502</text>
<text x="104.8" y="115.9">PS_DDR_DRST_B_502</text>
<text x="131.4" y="114.6">L4</text>
<text x="4" y="131.1">C</text>
<text x="291.5" y="131.1">C</text>
<text x="3.9" y="179.5">D</text>
<text x="291.5" y="179.5">D</text>
<text x="173.9" y="187.1">Name:</text>
<text x="173.9" y="192.2">Size:</text>
<text x="173.9" y="196">Date: 4/1/2018</text>
<text x="191.8" y="192.2">Number:</text>
<text x="195.6" y="196">Time: 3:48:09</text>
<text x="214.7" y="192.2">Revision:</text>
<text x="214.7" y="196">Sheet6</text>
<text x="223.3" y="196">of 12</text>
<text x="38.2" y="199.8">1</text>
<text x="111.4" y="199.8">2</text>
<text x="184.5" y="199.8">3</text>
<text x="257.7" y="199.8">4</text>
</g>
<g font-size="2.3" fill="#000080">
<text x="78.5" y="35.8">U1E</text>
<text x="37.6" y="103.5">R22</text>
<text x="37.6" y="108">80R6</text>
<text x="37.6" y="111.1">R23</text>
<text x="37.6" y="115.7">80R6</text>
<text x="81.1" y="119.7">XC7Z7010-CLG225</text>
<text x="26.1" y="147.4">R24</text>
<text x="26.1" y="152.6">1%</text>
<text x="26.1" y="150">240R</text>
<text x="75.5" y="155.1">C67</text>
<text x="85.7" y="155.1">C68</text>
<text x="98.4" y="155.1">C70</text>
<text x="111.1" y="155.1">C71</text>
<text x="123.8" y="155.1">C72</text>
<text x="136.5" y="155.1">C73</text>
<text x="149.3" y="155.1">C74</text>
<text x="26.1" y="157.6">R25</text>
<text x="26.1" y="160.2">240R</text>
<text x="37.4" y="157.6">C66</text>
<text x="37.4" y="160.2">470nF</text>
<text x="75.5" y="160.2">6.3V</text>
<text x="75.5" y="157.6">470nF</text>
<text x="85.7" y="160.2">6.3V</text>
<text x="85.7" y="157.6">470nF</text>
<text x="98.4" y="157.6">4.7µF</text>
<text x="98.4" y="160.2">6.3</text>
<text x="111.1" y="160.2">6.3V</text>
<text x="111.1" y="157.6">470nF</text>
<text x="123.8" y="157.6">4.7µF</text>
<text x="123.8" y="160.2">6.3</text>
<text x="136.5" y="160.2">6.3V</text>
<text x="136.5" y="157.6">470nF</text>
<text x="149.3" y="160.2">6.3V</text>
<text x="149.3" y="157.6">470nF</text>
<text x="26.1" y="162.7">1%</text>
<text x="37.4" y="162.7">6.3V</text>
<text x="37.4" y="165.3">X5R</text>
<text x="75.5" y="162.7">X5R</text>
<text x="85.7" y="162.7">X5R</text>
<text x="98.4" y="162.7">X5R</text>
<text x="111.1" y="162.7">X5R</text>
<text x="123.8" y="162.7">X5R</text>
<text x="136.5" y="162.7">X5R</text>
<text x="149.3" y="162.7">X5R</text>
</g>
<g font-size="2.3" fill="#800000">
<text x="58.2" y="38.4">DQ0</text>
<text x="58.2" y="40.9">DQ1</text>
<text x="144.7" y="38.4">CK_P</text>
<text x="144.7" y="40.9">CK_N</text>
<text x="58.2" y="43.4">DQ2</text>
<text x="58.2" y="46">DQ3</text>
<text x="144.7" y="43.4">CKE</text>
<text x="58.2" y="48.5">DQ4</text>
<text x="58.2" y="51.1">DQ5</text>
<text x="58.2" y="53.6">DQ6</text>
<text x="144.7" y="48.5">CS</text>
<text x="144.7" y="51.1">BDDR_NC1</text>
<text x="144.7" y="53.6">BDDR_NC2</text>
<text x="58.2" y="56.1">DQ7</text>
<text x="58.2" y="58.7">DQ8</text>
<text x="144.7" y="56.1">BDDR_NC3</text>
<text x="58.2" y="61.2">DQ9</text>
<text x="58.2" y="63.8">DQ10</text>
<text x="144.7" y="61.2">BDDR_NC4</text>
<text x="144.7" y="63.8">BDDR_NC5</text>
<text x="58.2" y="66.4">DQ11</text>
<text x="58.2" y="68.9">DQ12</text>
<text x="58.2" y="71.5">DQ13</text>
<text x="144.7" y="66.4">BDDR_NC6</text>
<text x="154.9" y="71.5">CA0</text>
<text x="58.2" y="74">DQ14</text>
<text x="58.2" y="76.5">DQ15</text>
<text x="154.9" y="74">CA1</text>
<text x="154.9" y="76.5">CA2</text>
<text x="55.7" y="81.6">DM0</text>
<text x="154.9" y="79.1">CA3</text>
<text x="154.9" y="81.6">CA4</text>
<text x="55.7" y="89.2">DQS0_P</text>
<text x="55.7" y="84.2">DM1</text>
<text x="154.9" y="84.2">CA5</text>
<text x="154.9" y="86.7">CA6</text>
<text x="154.9" y="89.2">CA7</text>
<text x="55.7" y="91.8">DQS0_N</text>
<text x="55.7" y="94.3">DQS1_P</text>
<text x="154.9" y="91.8">CA8</text>
<text x="154.9" y="94.3">CA9</text>
<text x="55.7" y="96.9">DQS1_N</text>
<text x="144.7" y="96.9">BDDR_NC7</text>
<text x="144.7" y="99.4">BDDR_NC8</text>
<text x="144.7" y="101.9">BDDR_NC9</text>
<text x="27.3" y="105.7">GND</text>
<text x="144.7" y="104.5">BDDR_NC10</text>
<text x="144.7" y="107">BDDR_NC11</text>
<text x="27.7" y="113.4">1.2V</text>
<text x="144.7" y="112.1">BDDR_NC12</text>
<text x="55.7" y="114.6">BDDR_VREF</text>
<text x="144.7" y="114.6">BDDR_NC13</text>
<text x="200.7" y="127.3">DQ0</text>
<text x="200.7" y="129.9">DQ1</text>
<text x="233.7" y="127.3">DQ8</text>
<text x="233.7" y="129.9">DQ9</text>
<text x="266.8" y="127.3">CA0</text>
<text x="266.8" y="129.9">CA1</text>
<text x="200.7" y="132.4">DQ2</text>
<text x="200.7" y="135">DQ3</text>
<text x="200.7" y="137.5">DQ4</text>
<text x="233.7" y="132.4">DQ10</text>
<text x="233.7" y="135">DQ11</text>
<text x="233.7" y="137.5">DQ12</text>
<text x="266.8" y="132.4">CA2</text>
<text x="266.8" y="135">CA3</text>
<text x="266.8" y="137.5">CA4</text>
<text x="22.9" y="140">1.2V</text>
<text x="200.7" y="140">DQ5</text>
<text x="200.7" y="142.6">DQ6</text>
<text x="233.7" y="140">DQ13</text>
<text x="233.7" y="142.6">DQ14</text>
<text x="266.8" y="140">CA5</text>
<text x="266.8" y="142.6">CA6</text>
<text x="71.2" y="147.7">1.2V</text>
<text x="81.4" y="147.7">1.2V</text>
<text x="94.1" y="147.7">1.2V</text>
<text x="106.8" y="147.7">1.2V</text>
<text x="119.5" y="147.7">1.2V</text>
<text x="132.3" y="147.7">1.2V</text>
<text x="145" y="147.7">1.2V</text>
<text x="200.7" y="145.1">DQ7</text>
<text x="233.7" y="145.1">DQ15</text>
<text x="266.8" y="145.1">CA7</text>
<text x="266.8" y="147.7">CA8</text>
<text x="40.4" y="152.8">BDDR_VREF</text>
<text x="200.7" y="150.3">DQS0_P</text>
<text x="200.7" y="155.4">DM0</text>
<text x="200.7" y="152.8">DQS0_N</text>
<text x="233.7" y="155.4">DM1</text>
<text x="233.7" y="150.3">DQS1_P</text>
<text x="233.7" y="152.8">DQS1_N</text>
<text x="266.8" y="150.3">CA9</text>
<text x="266.8" y="155.4">CK_P</text>
<text x="266.8" y="157.9">CK_N</text>
<text x="266.8" y="160.4">CKE</text>
<text x="71" y="165.5">GND</text>
<text x="81.1" y="165.5">GND</text>
<text x="93.8" y="165.5">GND</text>
<text x="106.6" y="165.5">GND</text>
<text x="119.3" y="165.5">GND</text>
<text x="132" y="165.5">GND</text>
<text x="144.7" y="165.5">GND</text>
<text x="266.8" y="165.5">CS</text>
<text x="22.6" y="168.1">GND</text>
<text x="32.8" y="168.1">GND</text>
</g>
<g font-size="2.3" fill="#f00">
<text x="197.1" y="117.2">DDR_D_LANE_0</text>
<text x="230.2" y="117.2">DDR_D_LANE_1</text>
<text x="266" y="117.2">DDR_CTRL</text>
<text x="205.4" y="120.5">i</text>
<text x="238.5" y="120.5">i</text>
<text x="271.6" y="120.5">i</text>
</g>
<g font-size="1.9" fill="#800000">
<text x="55.7" y="107.1">DDR_VRN</text>
<text x="55.7" y="104.6">DDR_VRP</text>
</g>
<g font-size="1.9" fill="#000080">
<text x="238.8" y="191">Designed by Trenz Electronic and changed by HMLAB</text>
<text x="238.8" y="188.4">OPEN SOURCE HARDWARE</text>
<text x="238.8" y="193.5">For more information, please visit: www.hm-lab.com/hm-core</text>
</g>
</svg>
